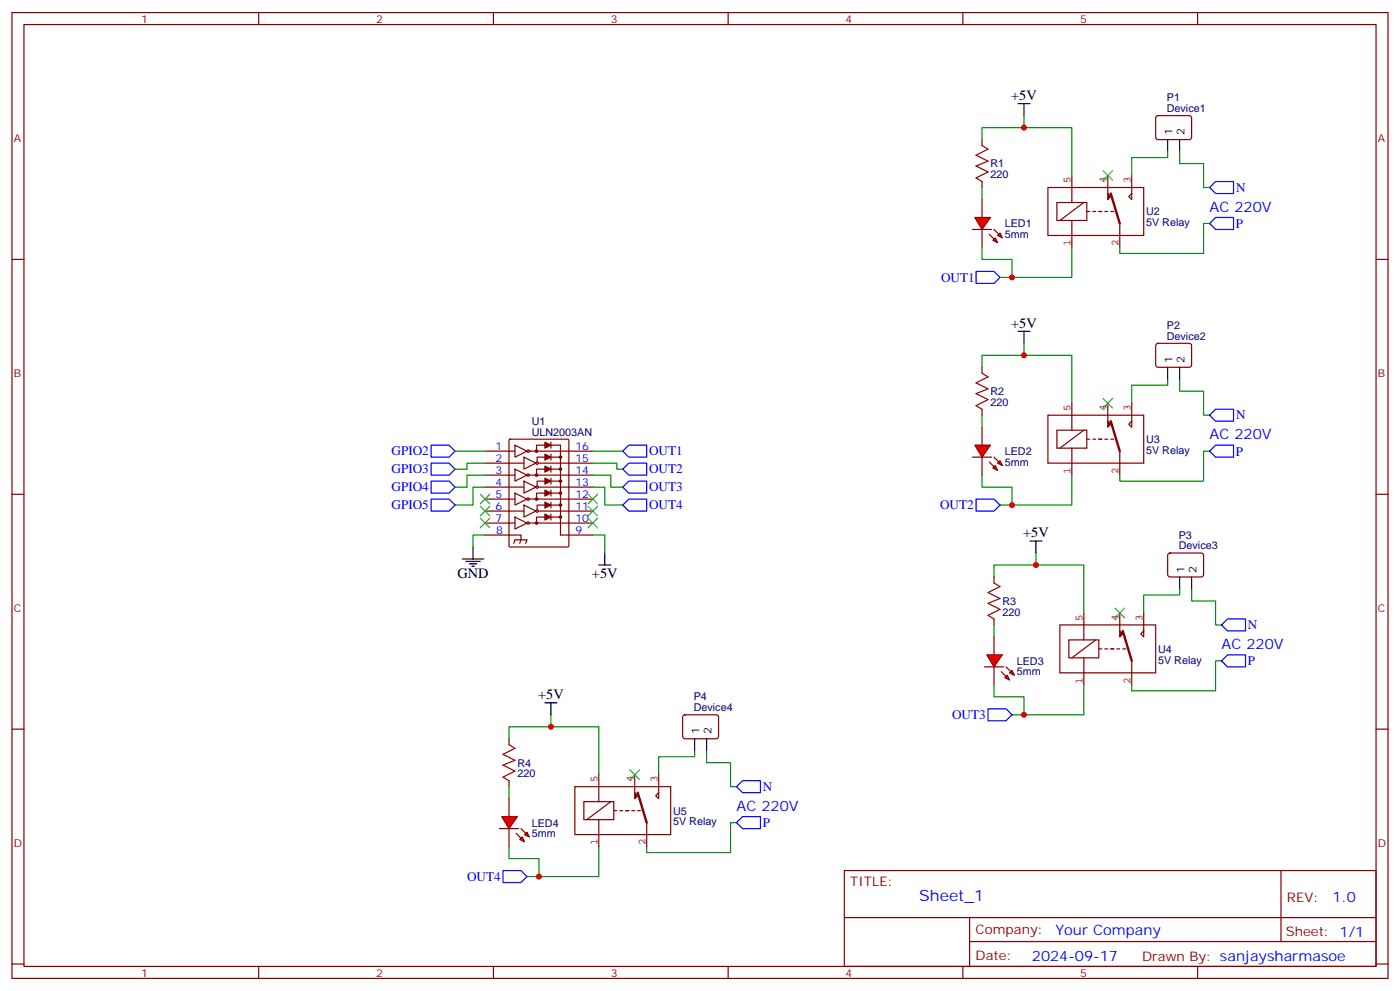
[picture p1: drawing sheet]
<svg xmlns="http://www.w3.org/2000/svg" width="412mm" height="292mm" viewBox="0 0 412 292" stroke-linecap="round" stroke-linejoin="round" font-family="sans-serif">
<g fill="none" stroke="#870000" stroke-width=".35">
<path d="M3.5 3.7h405.4v284.3h-405.4zM7.1 7.2h398.2v277.3h-398.2zM76.2 3.7v3.5M145.3 3.7v3.5M214.5 3.7v3.5M283.6 3.7v3.5M352.8 3.7v3.5M289.3 41.1v1.8M289.3 53.4v1.8M3.5 76.4h3.6M405.3 76.4h3.6M142.9 132.8h8.8"/>
<path d="M142.9 136.3h11.4M142.9 139.9h8.8M150 129.5l.3-.2h16.9l.3 .2 .1 31.2-.2 .3h-17.1l-.3-.1zM151.7 138.1l3.5 1.8-3.5 1.7zM151.7 131.1l3.5 1.7-3.5 1.8zM154.3 134.6l3.6 1.7-3.6 1.8zM155.9 132.8h18.7M155.9 139.9h18.7M160.5 138.1h-2.5v1.8M160.5 131.1h-2.5v1.7M160.7 134.6h-2.5v1.4M162.3 131.1h2.8v26.4h9.5"/>
<path d="M162.3 130.2v1.7M162.3 133.7v1.8M162.3 137.2v1.8M162.3 138.1h2.8M162.3 134.6h2.8M174.6 136.3h-16a.35 .35 0 0 0-.5-.3 .35 .35 0 0 0-.1 .6 .35 .35 0 0 0 .6-.1M3.5 145.5h3.6M142.9 143.4h7M142.9 146.9h8.8M142.9 150.5h11.4M142.9 154h8.8M142.9 157.5h10.6v1.4l-.4 1.1"/>
<path d="M150.1 143.4h4.2M151.3 160l.4-1.1h3.5l-.3 1.1M151.7 152.2l3.5 1.8-3.5 1.8zM151.7 145.2l3.5 1.7-3.5 1.8zM154.3 148.7l3.6 1.8-3.6 1.7zM154.3 141.6l3.6 1.8-3.6 1.8zM155.9 146.9h18.7M155.9 154h18.7M160.5 152.2h-2.5v1.8M160.5 145.2h-2.5v1.7M160.5 148.7h-2.3v1.4M160.7 141.6h-2.5v1.5"/>
<path d="M162.3 140.8v1.7M162.3 144.3v1.7M162.3 147.8v1.8M162.3 151.3v1.8M162.3 148.7h2.8M162.3 145.2h2.8M162.3 141.6h2.8M162.3 152.2h2.8M174.6 150.5h-16a.35 .35 0 0 0-.5-.4 .35 .35 0 0 0-.1 .6 .35 .35 0 0 0 .6-.1M174.6 143.4h-16a.35 .35 0 0 0-.5-.3 .35 .35 0 0 0-.1 .6 .35 .35 0 0 0 .6-.2M405.3 145.5h3.6M3.5 214.7h3.6"/>
<path d="M405.3 214.7h3.6M248.7 256.3h156.6v28.2h-156.6zM377.3 256.3v20.9M248.7 270.1h156.5M285.6 277.2h119.6M285.6 270.1v14.2M3.5 283.8h3.6M76.2 284.5v3.5M145.3 284.5v3.5M214.5 284.5v3.5M283.6 284.5v3.5M352.8 284.5v3.5"/>
<path d="M405.3 283.8h3.6"/>
<circle cx="155.6" cy="132.8" r=".35"/>
<circle cx="155.6" cy="139.9" r=".35"/>
<circle cx="155.6" cy="146.9" r=".35"/>
<circle cx="155.6" cy="154" r=".35"/>
</g>
<g fill="#870000" stroke="#870000" stroke-width=".35">
<path d="M160.5 151.3l1.8 .9-1.8 .9z"/>
<path d="M160.5 147.8l1.8 .9-1.8 .9z"/>
<path d="M160.5 144.3l1.8 .9-1.8 .8z"/>
<path d="M160.5 140.8l1.8 .8-1.8 .9z"/>
<path d="M160.5 137.2l1.8 .9-1.8 .9z"/>
<path d="M160.5 133.7l1.8 .9-1.8 .9z"/>
<path d="M160.5 130.2l1.8 .9-1.8 .8z"/>
<circle cx="165.1" cy="134.6" r=".35"/>
<circle cx="165.1" cy="138.1" r=".35"/>
<circle cx="165.1" cy="141.6" r=".35"/>
<circle cx="165.1" cy="145.2" r=".35"/>
<circle cx="165.1" cy="148.7" r=".35"/>
<circle cx="165.1" cy="152.2" r=".35"/>
<circle cx="158" cy="132.8" r=".35"/>
<circle cx="158" cy="139.9" r=".35"/>
<circle cx="158" cy="146.9" r=".35"/>
<circle cx="158" cy="154" r=".35"/>
</g>
<path d="M287.5 79.9h5.3l1.8 1.8-1.8 1.7h-5.3zM127 131.1h5.3l1.8 1.7-1.8 1.8h-5.3zM127 136.3h5.3l1.8 1.8-1.8 1.8h-5.3zM183.4 132.8l1.8-1.7h5.3v3.5h-5.3zM183.4 138.1l1.8-1.8h5.3v3.6h-5.3zM127 141.6h5.3l1.8 1.8-1.8 1.8h-5.3zM127 146.9h5.3l1.8 1.8-1.8 1.8h-5.3zM183.4 143.4l1.8-1.8h5.3v3.6h-5.3zM183.4 148.7l1.8-1.8h5.3v3.6h-5.3z" fill="none" stroke="#00f" stroke-width=".35"/>
<path d="M315.7 72.8v8.9h-21.1M134.1 132.8h8.8M142.9 136.3h-5.3v1.8h-3.5M142.9 139.9h-5.3v3.5h-3.5M174.6 136.3h7.1v1.8h1.7M174.6 139.9h5.3v3.5h3.5M174.6 132.8h8.8M142.9 143.4h-3.6v5.3h-5.2M142.9 157.5h-3.6v3.5M174.6 157.5h3.6v5.3M174.6 143.4h3.6v5.3h5.2" fill="none" stroke="#008700" stroke-width=".35"/>
<path d="M141.5 145.5l2.8 2.8M141.5 149l2.8 2.9M141.5 152.6l2.8 2.8M144.3 145.5l-2.8 2.8M144.3 149l-2.8 2.9M144.3 152.6l-2.8 2.8M173.2 145.5l2.8 2.8M173.2 149l2.8 2.9M173.2 152.6l2.8 2.8M176 145.5l-2.8 2.8M176 149l-2.8 2.9M176 152.6l-2.8 2.8" fill="none" stroke="#3c3" stroke-width=".35"/>
<path d="M136.2 164.6h6.3M137.2 165.3h4.3M138.3 166h2.1M139 166.7h.7M139.3 161v3.6M176.4 166.3h3.5M178.2 162.8v3.5" fill="none" stroke="#000" stroke-width=".35"/>
<g fill="none" stroke="#850000" stroke-width=".35">
<path d="M308.7 55.2h28.2v14.1h-28.2zM311.3 59.6h8.8v5.3h-8.8zM315.7 51.7v7.9M319.3 59.6l-7.1 5.3M326.3 51.7v5.3M333.4 57v1.7l-.9-.8zM333.4 51.7v5.3M315.7 64.9v7.9M320.1 62.3h.9M321.9 62.3h.9M323.7 62.3h.9M325.4 62.3h.9"/>
<path d="M327.2 62.3h.9M329.8 65.8v7"/>
</g>
<path d="M327.2 57l2.6 8.8" fill="none" stroke="#850000" stroke-width=".71"/>
<path d="M326.3 57l.9 .9-.9 .8z" fill="#850000" stroke="#850000" stroke-width=".35"/>
<path d="M289.3 42.9l1.7 1-3.5 1.8 3.5 1.7-3.5 1.5 3.5 1.7-3.5 1.8 1.8 1" fill="none" stroke="#a10000" stroke-width=".35"/>
<g fill="#f00" stroke="#870000" stroke-width=".35">
<path d="M287.2 64h4.5l-2.4 3.6z"/>
<path d="M286.5 67.6h5.6z"/>
</g>
<g fill="#870000" stroke="#870000" stroke-width=".35">
<path d="M292.8 67.6l1.4 1.4z"/>
<path d="M291.4 69l1.4 1.4z"/>
</g>
<g fill="#f00" stroke="#870000" stroke-width=".35">
<path d="M294.6 68.6l.7 1.4-1.4-.7z"/>
<path d="M292.5 70.7l.7-.7 .7 1.4z"/>
</g>
<path d="M340.7 34.2l.4-.2 9.5 .1 .4 .6-.1 6-.6 .4-9.4-.1-.5-.6v-5.7zM289.3 58.7v5.3M289.3 67.6v5.2M340.7 101.3l.4-.2h9.5l.4 .7-.1 5.9-.6 .4h-9.4l-.5-.7v-5.6z" fill="none" stroke="#870000" stroke-width=".35"/>
<g fill="none" stroke="#008700" stroke-width=".35">
<path d="M301.6 34v3.6M289.3 41.1v-3.5h26.4v14.1M289.3 55.2v3.5M344 44.6v1.8h-10.6v5.3M347.5 44.6v3.6h7v7h1.8M289.3 72.8v3.6h8.8v5.3M356.3 65.8h-1.8v8.8h-24.7v-1.8M289.3 108.1v-3.5h26.4v14.1M301.6 101.1v3.5M344 111.7v1.7h-10.6v5.3M347.5 111.7v3.5h7v7h1.8M289.3 139.9v3.5h8.8v5.3"/>
<path d="M289.3 122.2v3.6M356.3 132.8h-1.8v8.8h-24.7v-1.7"/>
</g>
<path d="M299.9 30.5h3.5M301.6 30.5v3.5M344 41.1v3.5M347.5 41.1v3.5M299.9 97.5h3.5M301.6 97.5v3.6M344 108.1v3.6M347.5 108.1v3.6" fill="none" stroke="#000" stroke-width=".35"/>
<path d="M358.1 53.4h5.3v3.6h-5.3l-1.8-1.8zM358.1 64h5.3v3.6h-5.3l-1.8-1.8zM356.3 132.8l1.8-1.7h5.3v3.5h-5.3zM358.1 120.5h5.3v3.5h-5.3l-1.8-1.8z" fill="none" stroke="#00f" stroke-width=".35"/>
<g fill="#f00" stroke="#870000" stroke-width=".35">
<path d="M287.2 131.1h4.5l-2.4 3.5z"/>
<path d="M286.5 134.6h5.6z"/>
</g>
<g fill="#870000" stroke="#870000" stroke-width=".35">
<path d="M292.8 134.6l1.4 1.4z"/>
<path d="M291.4 136l1.4 1.4z"/>
</g>
<g fill="#f00" stroke="#870000" stroke-width=".35">
<path d="M293.9 136.3l.7-.7 .7 1.5z"/>
<path d="M292.5 137.8l.7-.7 .7 1.4z"/>
</g>
<path d="M289.3 108.1v1.8M289.3 120.5v1.7M289.3 125.8v5.3M289.3 134.6v5.3M344.2 163l.5-.2 9.4 .1 .4 .6v5.9l-.7 .5-9.4-.1-.4-.6v-5.7z" fill="none" stroke="#870000" stroke-width=".35"/>
<path d="M289.3 109.9l1.7 1-3.5 1.8 3.5 1.8-3.5 1.4 3.5 1.8-3.5 1.7 1.8 1.1" fill="none" stroke="#a10000" stroke-width=".35"/>
<path d="M315.7 139.9v8.8h-21.1M292.8 169.9v-3.6h26.5v14.1M305.2 162.8v3.5M347.5 173.4v1.8h-10.6v5.2M351 173.4v3.5h7.1v7.1h1.7M292.8 184v3.5M359.8 194.6h-1.7v8.8h-24.7v-1.8M292.8 201.6v3.5h8.8v5.3" fill="none" stroke="#008700" stroke-width=".35"/>
<path d="M287.5 146.9h5.3l1.8 1.8-1.8 1.8h-5.3zM359.8 184l1.8-1.8h5.3v3.5h-5.3zM359.8 194.6l1.8-1.8h5.3v3.5h-5.3z" fill="none" stroke="#00f" stroke-width=".35"/>
<g fill="none" stroke="#850000" stroke-width=".35">
<path d="M315.7 118.7v7.9M326.3 118.7v5.3M333.4 118.7v5.3M308.7 122.2h28.2v14.1h-28.2zM311.3 126.6h8.8v5.3h-8.8zM315.7 131.9v8M319.3 126.6l-7.1 5.3M320.1 129.3h.9M321.9 129.3h.9M323.7 129.3h.9M325.4 129.3h.9M327.2 129.3h.9"/>
<path d="M329.8 132.8v7.1M333.4 124v1.8l-.9-.9z"/>
</g>
<path d="M327.2 124l2.6 8.8" fill="none" stroke="#850000" stroke-width=".71"/>
<path d="M326.3 124l.9 .9-.9 .9z" fill="#850000" stroke="#850000" stroke-width=".35"/>
<path d="M303.4 159.3h3.5M305.2 159.3v3.5M347.5 169.9v3.5M351 169.9v3.5" fill="none" stroke="#000" stroke-width=".35"/>
<g fill="#f00" stroke="#870000" stroke-width=".35">
<path d="M290.7 192.8h4.6l-2.5 3.5z"/>
<path d="M290 196.3h5.6z"/>
</g>
<g fill="#870000" stroke="#870000" stroke-width=".35">
<path d="M296.3 196.3l1.4 1.4z"/>
<path d="M294.9 197.7l1.4 1.4z"/>
</g>
<g fill="#f00" stroke="#870000" stroke-width=".35">
<path d="M298.1 197.4l.7 1.4-1.4-.7z"/>
<path d="M296.7 198.8l.7 1.4-1.4-.7z"/>
</g>
<path d="M292.8 169.9v1.7M292.8 182.2v1.8M292.8 187.5v5.3M292.8 196.3v5.3M201.3 210.6l.5-.2 9.4 .1 .5 .6-.1 6-.6 .4-9.5-.1-.4-.6v-5.7z" fill="none" stroke="#870000" stroke-width=".35"/>
<path d="M292.8 171.6l1.8 1.1-3.6 1.7 3.6 1.8-3.6 1.4 3.6 1.8-3.6 1.8 1.8 1" fill="none" stroke="#a10000" stroke-width=".35"/>
<path d="M149.9 217.5v-3.5h26.5v14.1M162.3 210.4v3.6M319.3 201.6v8.8h-21.2M149.9 231.6v3.5M204.6 221v1.8h-10.6v5.3M208.1 221v3.5h7.1v7.1h1.8M149.9 249.2v3.6h8.8v5.3M217 242.2h-1.8v8.8h-24.7v-1.8" fill="none" stroke="#008700" stroke-width=".35"/>
<path d="M291 208.7h5.3l1.8 1.7-1.8 1.8h-5.3zM217 231.6l1.7-1.8h5.3v3.6h-5.3zM217 242.2l1.7-1.8h5.3v3.5h-5.3z" fill="none" stroke="#00f" stroke-width=".35"/>
<g fill="none" stroke="#850000" stroke-width=".35">
<path d="M312.2 184h28.2v14.1h-28.2zM314.9 188.4h8.8v5.3h-8.8zM319.3 180.4v8M319.3 193.7v7.9M322.8 188.4l-7.1 5.3M323.7 191h.9M325.4 191h.9M327.2 191h.9M329 191h.8M329.8 180.4v5.3M330.7 191h.9M333.4 194.6v7"/>
<path d="M336.9 185.7v1.8l-.9-.9zM336.9 180.4v5.3"/>
</g>
<path d="M330.7 185.7l2.7 8.9" fill="none" stroke="#850000" stroke-width=".71"/>
<path d="M329.8 185.7l.9 .9-.9 .9z" fill="#850000" stroke="#850000" stroke-width=".35"/>
<path d="M160.5 206.9h3.5M162.3 206.9v3.5M204.6 217.5v3.5M208.1 217.5v3.5" fill="none" stroke="#000" stroke-width=".35"/>
<g fill="#f00" stroke="#870000" stroke-width=".35">
<path d="M147.8 240.4h4.6l-2.5 3.5z"/>
<path d="M147.1 243.9h5.7z"/>
</g>
<g fill="#870000" stroke="#870000" stroke-width=".35">
<path d="M153.5 243.9l1.4 1.5z"/>
<path d="M152 245.4l1.5 1.4z"/>
</g>
<g fill="#f00" stroke="#870000" stroke-width=".35">
<path d="M154.5 245.7l.7-.7 .7 1.4z"/>
<path d="M153.1 247.1l.7-.7 .7 1.4z"/>
</g>
<path d="M149.9 217.5v1.8M149.9 229.8v1.8M149.9 235.1v5.3M149.9 243.9v5.3" fill="none" stroke="#870000" stroke-width=".35"/>
<path d="M149.9 219.3l1.8 1-3.5 1.8 3.5 1.7-3.5 1.4 3.5 1.8-3.5 1.8 1.7 1" fill="none" stroke="#a10000" stroke-width=".35"/>
<path d="M176.4 249.2v8.9h-21.2" fill="none" stroke="#008700" stroke-width=".35"/>
<path d="M148.2 256.3h5.3l1.7 1.8-1.7 1.7h-5.3z" fill="none" stroke="#00f" stroke-width=".35"/>
<g fill="none" stroke="#850000" stroke-width=".35">
<path d="M169.3 231.6h28.3v14.1h-28.3zM172 236h8.8v5.3h-8.8zM176.4 228.1v7.9M179.9 236l-7 5.3M180.8 238.7h.9M182.6 238.7h.8M184.3 238.7h.9M186.1 238.7h.9M187 228.1v5.3M187.9 238.7h.8M194 233.4v1.7l-.9-.9zM194 228.1v5.3"/>
<path d="M176.4 241.3v7.9M190.5 242.2v7"/>
</g>
<path d="M187.9 233.4l2.6 8.8" fill="none" stroke="#850000" stroke-width=".71"/>
<path d="M187 233.4l.9 .8-.9 .9z" fill="#850000" stroke="#850000" stroke-width=".35"/>
<path d="M324.9 50.3l2.8 2.8M327.7 50.3l-2.8 2.8M324.9 117.3l2.8 2.8M327.7 117.3l-2.8 2.8M328.4 179l2.9 2.9M331.3 179l-2.9 2.9M185.6 226.7l2.8 2.8M188.4 226.7l-2.8 2.8" fill="none" stroke="#3c3" stroke-width=".35"/>
<g fill="#c00">
<circle cx="298.1" cy="81.7" r=".88"/>
<circle cx="301.6" cy="37.6" r=".88"/>
<circle cx="301.6" cy="104.6" r=".88"/>
<circle cx="298.1" cy="148.7" r=".88"/>
<circle cx="305.2" cy="166.3" r=".88"/>
<circle cx="301.6" cy="210.4" r=".88"/>
<circle cx="162.3" cy="214" r=".88"/>
<circle cx="158.8" cy="258.1" r=".88"/>
</g>
<text font-size="4.6" fill="#00f" x="270.8" y="265.3">Sheet_1</text>
<g font-size="4.2">
<text x="297.8" y="29.4">+5V</text>
<text x="297.8" y="96.5">+5V</text>
<text x="301.4" y="158.2">+5V</text>
<text x="134.8" y="170.2">GND</text>
<text x="174.4" y="170.3">+5V</text>
<text x="158.5" y="205.8">+5V</text>
</g>
<g font-size="4.2" fill="#00f">
<text x="356.3" y="62.3">AC 220V</text>
<text x="356.3" y="129.3">AC 220V</text>
<text x="359.8" y="191">AC 220V</text>
<text x="217" y="238.7">AC 220V</text>
<text x="392.5" y="265.6">1.0</text>
<text x="310.9" y="275.1">Your Company</text>
<text x="304" y="282.9">2024-09-17</text>
</g>
<g font-size="3.9" fill="#00f">
<text x="364.1" y="56.5">N</text>
<text x="364.1" y="67.1">P</text>
<text x="277.2" y="82.9">OUT1</text>
<text x="364.1" y="123.5">N</text>
<text x="115.4" y="134.1">GPIO2</text>
<text x="191.2" y="134.1">OUT1</text>
<text x="364.1" y="134.1">P</text>
<text x="115.4" y="139.3">GPIO3</text>
<text x="191.2" y="139.4">OUT2</text>
<text x="115.4" y="144.6">GPIO4</text>
<text x="115.4" y="149.9">GPIO5</text>
<text x="191.2" y="144.7">OUT3</text>
<text x="191.2" y="149.9">OUT4</text>
<text x="276.9" y="150">OUT2</text>
<text x="367.6" y="185.2">N</text>
<text x="367.6" y="195.9">P</text>
<text x="280.4" y="211.7">OUT3</text>
<text x="224.7" y="232.9">N</text>
<text x="224.7" y="243.5">P</text>
<text x="137.6" y="259.3">OUT4</text>
</g>
<g font-size="3.9" fill="#800">
<text x="250.5" y="260.9">TITLE:</text>
<text x="379.1" y="265.6">REV:</text>
<text x="287.4" y="275.1">Company:</text>
<text x="378.7" y="275.7">Sheet: 1/1</text>
<text x="287.4" y="282.8">Date:</text>
<text x="336.4" y="282.8">Drawn By: sanjaysharmasoe</text>
</g>
<g font-size="3.2" fill="#800">
<text x="41.6" y="6.7">1</text>
<text x="110.8" y="6.7">2</text>
<text x="179.9" y="6.7">3</text>
<text x="249.1" y="6.7">4</text>
<text x="318.2" y="6.7">5</text>
<text x="4.1" y="41.8">A</text>
<text x="405.9" y="41.8">A</text>
<text x="4.1" y="110.9">B</text>
<text x="405.9" y="110.9">B</text>
<text x="4.1" y="180.1">C</text>
<text x="405.9" y="180.1">C</text>
<text x="4.1" y="249.2">D</text>
<text x="405.9" y="249.2">D</text>
<text x="41.6" y="287.5">1</text>
<text x="110.8" y="287.5">2</text>
<text x="179.9" y="287.5">3</text>
<text x="249.1" y="287.5">4</text>
<text x="318.2" y="287.5">5</text>
</g>
<g font-size="3.2" fill="#000080">
<text x="343.7" y="29.8">P1</text>
<text x="343.7" y="33">Device1</text>
<text x="291.7" y="52.5">220</text>
<text x="291.7" y="49.3">R1</text>
<text x="337.6" y="63.4">U2</text>
<text x="296" y="70.1">5mm</text>
<text x="296" y="67">LED1</text>
<text x="337.6" y="66.6">5V Relay</text>
<text x="343.7" y="100">Device2</text>
<text x="343.7" y="96.8">P2</text>
<text x="291.7" y="119.5">220</text>
<text x="291.7" y="116.3">R2</text>
<text x="156.6" y="125.1">U1</text>
<text x="156.6" y="128.2">ULN2003AN</text>
<text x="337.6" y="130.4">U3</text>
<text x="296" y="137.1">5mm</text>
<text x="296" y="134">LED2</text>
<text x="337.6" y="133.6">5V Relay</text>
<text x="347.2" y="161.7">Device3</text>
<text x="347.2" y="158.5">P3</text>
<text x="295.3" y="178.1">R3</text>
<text x="295.3" y="181.2">220</text>
<text x="299.5" y="195.7">LED3</text>
<text x="341.1" y="195.4">5V Relay</text>
<text x="341.1" y="192.2">U4</text>
<text x="299.5" y="198.9">5mm</text>
<text x="204.4" y="209.4">Device4</text>
<text x="204.4" y="206.2">P4</text>
<text x="152.4" y="225.7">R4</text>
<text x="152.4" y="228.9">220</text>
<text x="198.3" y="239.8">U5</text>
<text x="156.6" y="243.4">LED4</text>
<text x="198.3" y="243">5V Relay</text>
<text x="156.6" y="246.5">5mm</text>
</g>
<g font-size="3.2">
<text x="345.4" y="39.8" transform="rotate(-90 345.4 39.8)">1</text>
<text x="348.9" y="39.8" transform="rotate(-90 348.9 39.8)">2</text>
<text x="345.4" y="106.8" transform="rotate(-90 345.4 106.8)">1</text>
<text x="348.9" y="106.8" transform="rotate(-90 348.9 106.8)">2</text>
<text x="348.9" y="168.6" transform="rotate(-90 348.9 168.6)">1</text>
<text x="352.4" y="168.6" transform="rotate(-90 352.4 168.6)">2</text>
<text x="206" y="216.2" transform="rotate(-90 206 216.2)">1</text>
<text x="209.5" y="216.2" transform="rotate(-90 209.5 216.2)">2</text>
</g>
<g font-size="3.2" fill="#840000">
<text x="315.4" y="53.9" transform="rotate(-90 315.4 53.9)">5</text>
<text x="326" y="53.9" transform="rotate(-90 326 53.9)">4</text>
<text x="333" y="53.9" transform="rotate(-90 333 53.9)">3</text>
<text x="315.4" y="72.5" transform="rotate(-90 315.4 72.5)">1</text>
<text x="329.5" y="72.5" transform="rotate(-90 329.5 72.5)">2</text>
<text x="315.4" y="121" transform="rotate(-90 315.4 121)">5</text>
<text x="326" y="121" transform="rotate(-90 326 121)">4</text>
<text x="333" y="121" transform="rotate(-90 333 121)">3</text>
<text x="315.4" y="139.5" transform="rotate(-90 315.4 139.5)">1</text>
<text x="329.5" y="139.5" transform="rotate(-90 329.5 139.5)">2</text>
<text x="318.9" y="182.7" transform="rotate(-90 318.9 182.7)">5</text>
<text x="329.5" y="182.7" transform="rotate(-90 329.5 182.7)">4</text>
<text x="336.5" y="182.7" transform="rotate(-90 336.5 182.7)">3</text>
<text x="318.9" y="201.3" transform="rotate(-90 318.9 201.3)">1</text>
<text x="333" y="201.3" transform="rotate(-90 333 201.3)">2</text>
<text x="176" y="230.3" transform="rotate(-90 176 230.3)">5</text>
<text x="186.6" y="230.3" transform="rotate(-90 186.6 230.3)">4</text>
<text x="193.7" y="230.3" transform="rotate(-90 193.7 230.3)">3</text>
<text x="176" y="248.9" transform="rotate(-90 176 248.9)">1</text>
<text x="190.1" y="248.9" transform="rotate(-90 190.1 248.9)">2</text>
</g>
<g font-size="3.2" fill="#00f">
<text x="146" y="132.5">1</text>
<text x="146" y="136">2</text>
<text x="169.5" y="136">15</text>
<text x="169.5" y="132.5">16</text>
<text x="146" y="139.5">3</text>
<text x="146" y="143.1">4</text>
<text x="169.5" y="143.1">13</text>
<text x="169.5" y="139.5">14</text>
<text x="146" y="146.6">5</text>
<text x="169.5" y="146.6">12</text>
<text x="146" y="150.1">6</text>
<text x="146" y="153.6">7</text>
<text x="169.5" y="153.6">10</text>
<text x="169.5" y="150.1">11</text>
<text x="146.2" y="157.2">8</text>
<text x="169.5" y="157.2">9</text>
</g>
</svg>
